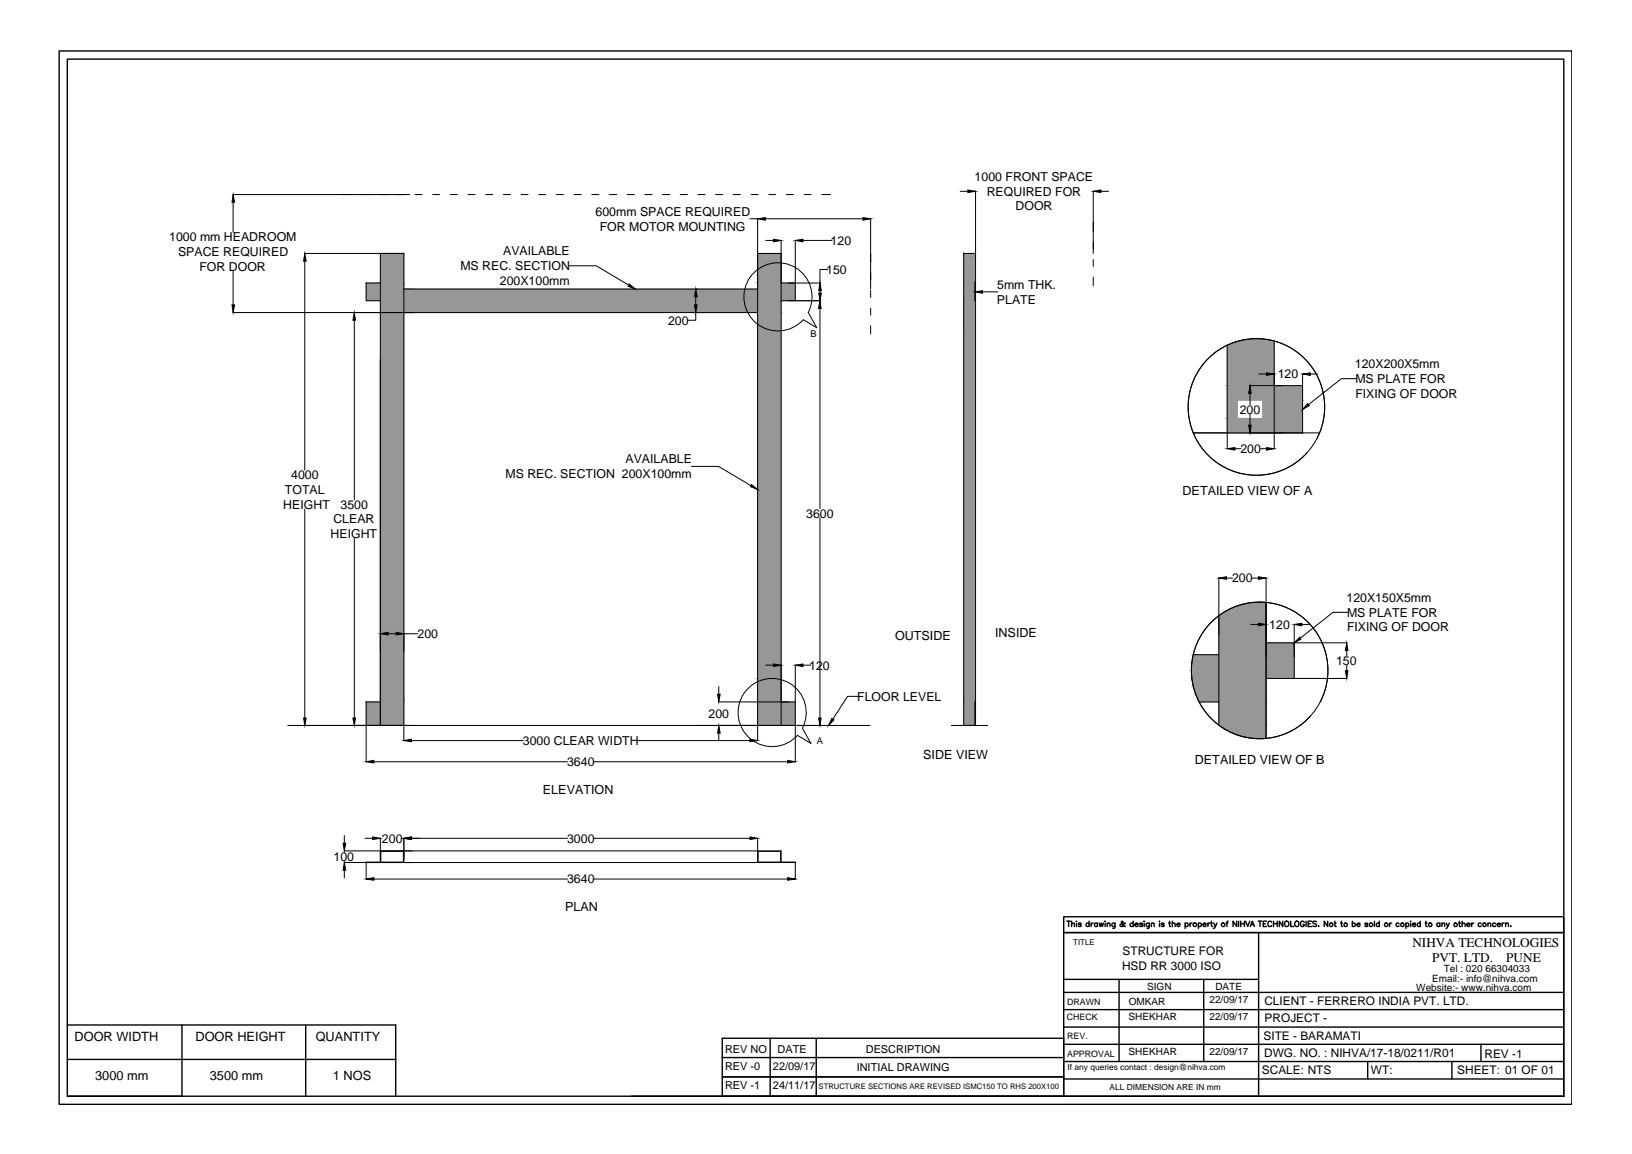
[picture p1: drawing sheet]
<svg xmlns="http://www.w3.org/2000/svg" width="297mm" height="210mm" viewBox="0 0 297 210" stroke-linecap="round" stroke-linejoin="round" font-family="sans-serif">
<!-- layer: 0 -->
<g fill="#979797" stroke="#979797" stroke-width=".18">
<path d="M140 123.4h1.3z"/>
<path d="M141.3 123.4l.9 .1z"/>
<path d="M137.9 123.7h.8l-.8 .3z"/>
<path d="M227.6 61.7h2z"/>
<path d="M228.4 109.6h2z"/>
<path d="M227.8 134.3h2.6z"/>
<path d="M137.9 46.1v5.4h4.3zM137.9 46.1h4.3v5.4z"/>
<path d="M69.2 46.1v5.4h4.3zM69.2 46.1h4.3v5.4z"/>
<path d="M137.9 51.5v1.1h4.3zM137.9 51.5h4.3v1.1z"/>
<path d="M69.2 51.5v1.1h4.3zM69.2 51.5h4.3v1.1z"/>
<path d="M142.2 51.5v3.2h2.6zM142.2 51.5h2.6v3.2z"/>
<path d="M137.9 52.6v2.1h4.3zM137.9 52.6h4.3v2.1z"/>
<path d="M73.5 52.6v2.1h64.4zM73.5 52.6h64.4v2.1z"/>
<path d="M69.2 52.6v2.1h4.3zM69.2 52.6h4.3v2.1z"/>
<path d="M66.6 51.5v3.2h2.6zM66.6 51.5h2.6v3.2z"/>
<path d="M137.9 54.7v2.2h4.3zM137.9 54.7h4.3v2.2z"/>
<path d="M73.5 54.7v2.2h64.4zM73.5 54.7h64.4v2.2z"/>
<path d="M69.2 54.7v2.2h4.3zM69.2 54.7h4.3v2.2z"/>
<path d="M137.9 56.9v66.5h4.3zM137.9 56.9h4.3v66.5z"/>
<path d="M140.4 123.4h1.8zM140.4 123.4h1.8z"/>
<path d="M137.9 123.4h2.1zM137.9 123.4h2.5z"/>
<path d="M141.3 123.4l.9 .1zM141.5 123.5h.7v.1z"/>
<path d="M139.6 123.5h1.9zM140 123.4l1.5 .1z"/>
<path d="M137.9 123.4l1.7 .1zM137.9 123.4h2.1z"/>
<path d="M139 123.6h3.2l-2.6-.1zM139.6 123.5h1.9l.7 .1z"/>
<path d="M138.7 123.7h3.5zM139 123.6l3.2 .1z"/>
<path d="M137.9 123.5v.2h.8zM137.9 123.5h1.7l-.9 .2z"/>
<path d="M137.9 124h4.3l-3.5-.3zM138.7 123.7h3.5v.3z"/>
<path d="M137.9 124v3.7h4.3zM137.9 124h4.3v3.7z"/>
<path d="M69.2 56.9v70.8h4.3zM69.2 56.9h4.3v70.8z"/>
<path d="M142.2 127.7v4.3h2.6zM142.2 127.7h2.6v4.3z"/>
<path d="M137.9 127.7v4.3h4.3zM137.9 127.7h4.3v4.3z"/>
<path d="M69.2 127.7v4.3h4.3zM69.2 127.7h4.3v4.3z"/>
<path d="M66.6 127.7v4.3h2.6zM66.6 127.7h2.6v4.3z"/>
<path d="M175.4 46.1v5.4h2zM175.4 46.1h2.2l-.2 5.4z"/>
<path d="M175.4 51.5v3.2h2zM175.4 51.5h2v3.2z"/>
<path d="M175.4 54.7v73h2zM175.4 54.7h2.1l-.1 73z"/>
<path d="M175.4 127.7v4.3h2zM175.4 127.7h2v4.3z"/>
<path d="M227 61.8h3.5zM227.6 61.7l2.9 .1z"/>
<path d="M226.1 61.9h5.1l-4.2-.1zM227 61.8h3.5l.7 .1z"/>
<path d="M225.5 62.1h6.4l-5.8-.2zM226.1 61.9h5.1l.7 .2z"/>
<path d="M224.7 62.3h7.2l-6.4-.2zM225.5 62.1h6.4v.2z"/>
<path d="M223.4 62.8h8.5l-7.2-.5zM224.7 62.3h7.2v.5z"/>
<path d="M223.4 62.8v7.3h8.5zM223.4 62.8h8.5v7.3z"/>
<path d="M231.9 70.1v2.7h5.2zM231.9 70.1h5.2v2.7z"/>
<path d="M223.4 70.1v2.7h8.5zM223.4 70.1h8.5v2.7z"/>
<path d="M223.4 72.8v3.3h1.8zM223.4 72.8h1.8v3.3z"/>
<path d="M229.8 72.8v3.3h2.1zM229.8 72.8h2.1v3.3z"/>
<path d="M231.9 72.8v5.9h5.2zM231.9 72.8h5.2v5.9z"/>
<path d="M223.4 76.1v2.6h8.5zM223.4 76.1h8.5v2.6z"/>
<path d="M227.8 109.6h2.6zM228.4 109.6h2z"/>
<path d="M226.5 109.9h3.9l-2.6-.3zM227.8 109.6h2.6v.3z"/>
<path d="M225.3 110.2h5.1l-3.9-.3zM226.5 109.9h3.9v.3z"/>
<path d="M224.1 110.7h6.3l-5.1-.5zM225.3 110.2h5.1v.5z"/>
<path d="M222.9 111.3h7.5l-6.3-.6zM224.1 110.7h6.3v.6z"/>
<path d="M221.8 112.1h8.6l-7.5-.8zM222.9 111.3h7.5v.8z"/>
<path d="M221.8 112.1v7h8.6zM221.8 112.1h8.6v7z"/>
<path d="M217.2 119.1l-.2 1.4h4.8zM217.2 119.1h4.6v1.4z"/>
<path d="M230.4 116.9v5.1h5.2zM230.4 116.9h5.2v5.1z"/>
<path d="M221.8 119.1v2.9h8.6zM221.8 119.1h8.6v2.9z"/>
<path d="M217 120.5l-.1 1.5h4.9zM217 120.5h4.8v1.5z"/>
<path d="M230.4 122v1.4h5.2zM230.4 122h5.2v1.4z"/>
<path d="M221.8 122v1.4h8.6zM221.8 122h8.6v1.4z"/>
<path d="M216.9 122l.1 1.5h4.8zM216.9 122h4.9v1.5z"/>
<path d="M217 123.5l.2 1.4h4.6zM217 123.5h4.8v1.4z"/>
<path d="M217.2 124.9l.5 1.4h4.1zM217.2 124.9h4.6v1.4z"/>
<path d="M221.8 123.4v4.3h8.6zM221.8 123.4h8.6v4.3z"/>
<path d="M217.7 126.3l.6 1.4h3.5zM217.7 126.3h4.1v1.4z"/>
<path d="M221.8 127.7v4.2h8.6zM221.8 127.7h8.6v4.2z"/>
<path d="M221.8 131.9l1.1 .7h7.5zM221.8 131.9h8.6v.7z"/>
<path d="M222.9 132.6l1.2 .6h6.3zM222.9 132.6h7.5v.6z"/>
<path d="M224.1 133.2l1.2 .5h5.1zM224.1 133.2h6.3v.5z"/>
<path d="M225.3 133.7l1.2 .4h3.9zM225.3 133.7h5.1v.4z"/>
<path d="M226.5 134.1l1.3 .2h2.6zM226.5 134.1h3.9v.2z"/>
<path d="M227.8 134.3h2.6zM228.4 134.3h2z"/>
</g>
<g fill="none" stroke="#000" stroke-width=".18">
<path d="M42.4 35.4h32.2M42.4 36.8v5.4M75.5 35.4h1.3M78.8 35.4h1.2M82 35.4h1.2M85.2 35.4h1.3M88.4 35.4h1.3M91.6 35.4h1.3M94.8 35.4h1.3M98.1 35.4h1.2M101.3 35.4h1.2M104.5 35.4h1.3"/>
<path d="M107.7 35.4h1.3M110.9 35.4h1.3M114.1 35.4h1.4M117.4 35.4h1.3M120.6 35.4h1.3M123.8 35.4h1.3M127 35.4h1.3M130.2 35.4h1.3M133.4 35.4h1.4M136.5 39.8h1.4v94.9M136.7 35.4h1.3M139.3 39.8h17.8"/>
<path d="M139.9 35.4h1.3M143.1 35.4h1.3M146.4 35.4h1.2M149.6 35.4h1.5M158.5 39.8v12.8M174.8 34.8h1.4M177.6 34.8v97.2M199 34.8v11.3M200.4 34.8h1.4M42.4 56.9h95.5M42.4 49.4v6.1M55.5 46.1h18v88.6"/>
<path d="M55.5 47.5v38M64.5 58.3v32.6M69.2 46.1v85.9M69.2 51.5h-2.6v3.2h2.6M73.5 52.6h64.4M103.6 48.3h4.9l5.9 3.6M126.6 56.9v1.4h-1.4M126.6 54v1.5M137.9 46.1h4.3M139.4 43.7h1.4M142.2 43.7v88.3M142.2 54.7h7"/>
<path d="M144.8 43.7v11M146.1 43.7h5.3M147.1 56.9a6.2 6.2 0 0 0-5.2-9.1 6.2 6.2 0 0 0-6 8.6 6.2 6.2 0 0 0 10.3 1.7M147.1 56.9l1.5 2.7-2.4-1.4M149.2 52.9v.4M149.2 56.1v36.4M150.6 49h-1.4v2.5h-7M158.5 52.8v1.3M158.5 56v1.3M158.5 59.3v1.4M177.4 51.5h.1M177.4 51.5v3.2h.2"/>
<path d="M177.4 51.5h.2M177.6 46.1h-2.2v85.9M178.8 53.1h2.8M199 47.2v1.3M199 50.4v1.6M217.2 78.7h23M223.4 62.8v18.8M227.5 70.1h9.6M227.5 71.5v2.1M227.5 75.3v2M229.1 68h1.4M231.9 62.1v19.5"/>
<path d="M237.1 68v10.7M238.5 68h1.4M239.7 79.8a12.4 12.4 0 0 0-10.5-18.2 12.4 12.4 0 0 0-12 17.2 12.4 12.4 0 0 0 20.7 3.5M246.9 68.9h-2.7l-6 4.7M55.5 92.6v38M64.5 98v32.6M125.9 84.8h4.9l5.9 3.5M149.2 94.1v36.5M224.8 81.6h1.1M229.4 81.6h1.1M70.6 115.3h1.5M73.5 115.3h2.5"/>
<path d="M217.2 119.1h4.6M221.8 105.1v26.8M223.2 105.2h1.1M227.6 113.6h1.4M227.9 105.2h1.1M230.4 105.1v29.2M230.4 116.9h14.7M235.6 113.6v9.8M237 113.6h1.4M245.1 118.3v1M245.3 111.4h-2.7l-5.9 4.7M52.4 132h106"/>
<path d="M68 138.6h35.3M69.2 127.7h-2.6v10.9M74.9 134.7h20.4M108.1 138.6h35.3M116.1 134.7h20.4M130.8 127.7h14M130.8 124.9v1.4M130.8 133.4v1.3M139.4 121h1.4M144.8 121v17.6M146 132.5a6.2 6.2 0 0 0-5.2-9.1 6.2 6.2 0 0 0-6 8.6 6.2 6.2 0 0 0 10.4 1.7M146.1 132.5l1.5 2.7-2.4-1.4"/>
<path d="M146.1 121h1.4M156.2 126.7h-1.9l-2.7 4.1M173.2 132h6.6M177.6 127.7h-.2v4.3M218.3 127.7h3.5M230.4 123.4h14.7M240.3 127.7a12.4 12.4 0 0 0-10.5-18.2 12.4 12.4 0 0 0-12 17.3 12.4 12.4 0 0 0 20.7 3.4M245.1 121v1M62.7 154.8h79.5v2.1M62.7 156.9h82.1M62.7 152v1.4M62.7 158.3v1.4"/>
<path d="M66.4 152.5h1.4M68 159.9h35.3M69.2 152.5v4.4M69.2 156.8h-2.6v3.1M69.3 154.9h4.1v1.9h-4.1zM73.5 152.5v4.4M74.9 152.5h28.4M108.1 152.5h28.4M108.1 159.9h35.3M137.9 152.5v4.4M138 154.9h4.1v1.9h-4.1zM142.2 156.8h2.6v3.1"/>
<circle cx="228.7" cy="74" r="12.4"/>
<circle cx="229.3" cy="121.9" r="12.4"/>
</g>
<g fill="#000" stroke="#000" stroke-width=".18">
<path d="M42.4 35.4l.3 1.4h-.5zM137.9 39.8l1.4-.2v.4zM157.1 39.6l1.4 .2-1.4 .2zM176.2 34.5l1.4 .3-1.4 .2zM199 34.8l1.4-.3v.5zM42.2 55.5h.5l-.3 1.4zM55.5 46.1l.2 1.4h-.4zM64.5 56.9l.2 1.4h-.5zM114.5 51.6l1.1 1-1.3-.5zM126.6 52.6l.3 1.4h-.5zM126.4 55.5h.5l-.3 1.4zM140.8 43.5l1.4 .2-1.4 .3z"/>
<path d="M144.8 43.7l1.3-.2v.5zM149.2 54.7l.3 1.4h-.5zM149 53.3h.5l-.3 1.4zM149.2 51.5l.3 1.4h-.5zM177.4 53.1l1.4-.2v.4zM227.5 70.1l.2 1.4h-.4zM227.3 77.3h.4l-.2 1.4zM230.5 67.8l1.4 .2-1.4 .3zM238 73.4l.3 .4-1.2 .7zM237.1 68l1.4-.2v.5zM136.8 88.1l1.1 .9-1.3-.5zM223.4 81.6l1.4-.2v.5z"/>
<path d="M230.5 81.4l1.4 .2-1.4 .3zM69.2 115.3l1.4-.3v.5zM72.1 115l1.4 .3-1.4 .2zM221.8 105.2l1.4-.3v.5zM229 113.4l1.4 .2-1.4 .2zM229 104.9l1.4 .3-1.4 .2zM236.5 115.9l.3 .3-1.2 .7zM235.6 113.6l1.4-.2v.4zM245.1 116.9l.2 1.4h-.4zM55.3 130.6h.4l-.2 1.4zM64.2 130.6h.5l-.2 1.4zM66.6 138.6l1.4-.3v.5z"/>
<path d="M73.5 134.7l1.4-.2v.4zM130.6 126.3h.5l-.3 1.4zM130.8 132l.3 1.4h-.5zM136.5 134.5l1.4 .2-1.4 .2zM140.8 120.8l1.4 .2-1.4 .2zM143.4 138.3l1.4 .3-1.4 .2zM144.8 121l1.3-.2v.4zM149 130.6h.5l-.3 1.4zM151.4 130.7l.4 .2-1 1.1zM244.9 122h.4l-.2 1.4zM62.5 153.4h.4l-.2 1.4zM62.7 156.9l.2 1.4h-.4z"/>
<path d="M67.8 152.2l1.4 .3-1.4 .2zM66.6 159.9l1.4-.3v.5zM73.5 152.5l1.4-.3v.5zM136.5 152.2l1.4 .3-1.4 .2zM143.4 159.6l1.4 .3-1.4 .2z"/>
</g>
<g fill="none" stroke="#000" stroke-width=".25">
<path d="M10.8 9.3h275.3v191.6h-275.3zM12.2 10.8h272.4v188.6h-272.4zM193.6 178.1h35.5M194.2 167.6h.6M194.5 167.6v.9M195 168.1l.3-.2h.2l.1 .6M195 167.6v.9M195.9 167.6h.1M195.9 167.9v.6M196.8 168l-.2-.1h-.3v.2l.4 .1 .1 .2-.2 .1-.3-.1M198.2 168a.31 .31 0 0 0-.4 0 .31 .31 0 0 0 0 .4 .31 .31 0 0 0 .4 0M198.2 167.6v.9"/>
<path d="M198.6 167.9v.6M199 167.9l-.4 .2M199.7 168a.31 .31 0 0 0-.4 0 .31 .31 0 0 0 0 .4 .31 .31 0 0 0 .4 0M199.7 167.9v.6M200.1 167.9l.2 .6 .2-.6 .1 .6 .2-.6M201.1 167.6h.1M201.1 167.9v.6M201.5 168.1l.3-.2h.2v.6M201.5 167.9v.6M203 167.9v.7l-.2 .2h-.3M203 168a.33 .33 0 0 0-.5 0 .33 .33 0 0 0 0 .5 .33 .33 0 0 0 .5-.1M203.7 178.1v15"/>
<path d="M204.8 168l-.1-.1a.57 .57 0 0 1-.8 .5v-.3l.5-.2v-.2l-.2-.1-.1 .1 .1 .4 .4 .4 .2-.1M206.3 168a.33 .33 0 0 0-.5 0 .33 .33 0 0 0 0 .5 .33 .33 0 0 0 .5-.1M206.3 167.6v.9M206.6 168.1h.6a.33 .33 0 0 0-.6-.1 .33 .33 0 0 0 0 .5 .33 .33 0 0 0 .6-.1M208 168l-.3-.1-.3 .1 .5 .3v.2l-.5-.1M208.2 167.6h.1M208.3 167.9v.6M209.2 167.9v.7l-.1 .2h-.3M209.2 168a.33 .33 0 0 0-.5 0 .33 .33 0 0 0 0 .5 .33 .33 0 0 0 .5-.1M209.6 168.1l.2-.2h.2l.1 .6M209.6 167.9v.6M211 167.6h.1"/>
<path d="M211 167.9v.6M211.9 168l-.2-.1-.4 .1 .6 .3v.2l-.6-.1M212.7 167.9h.3M212.9 167.6v.8l.2 .1M213.4 168.1l.2-.2h.2l.1 .6M213.4 167.6v.9M214.2 168.1h.6a.31 .31 0 0 0-.5-.1 .31 .31 0 0 0 0 .5 .31 .31 0 0 0 .5-.1M215.7 168a.31 .31 0 0 1 .5 0 .31 .31 0 0 1 0 .4 .31 .31 0 0 1-.5 0M215.7 167.9v1M216.6 167.9v.6M217 167.9h-.3l-.1 .2M218.1 168a.31 .31 0 0 1 .5 0 .31 .31 0 0 1 0 .4 .31 .31 0 0 1-.5 0"/>
<path d="M218.1 167.9v1M219 168.1h.5a.31 .31 0 0 0-.4-.1 .31 .31 0 0 0 0 .5 .31 .31 0 0 0 .4-.1M219.1 178.1v15M219.9 167.9v.6M220.2 167.9h-.2l-.1 .2M220.4 167.9h.3M220.5 167.6v.8l.2 .1M220.9 167.9l.3 .6 .3-.6M221.2 168.5l-.3 .4M223.2 167.9h.3M223.5 167.6l-.2 .1v.8M225.1 167.6v.9l-.7-.9v.9"/>
<path d="M225.4 167.6v.9M225.8 167.6v.9M225.8 168h.7M226.5 167.6v.9M226.7 167.6l.4 .9 .4-.9M227.6 168.5l.3-.9 .4 .9M227.7 168.2h.5M229 167.6h.7M229.1 169.6v29.8M229.3 167.6v.9M229.9 168h.4M230.5 167.6h-.6v.9h.6"/>
<path d="M231.5 167.8l-.1-.1a.42 .42 0 0 0-.6 .3 .42 .42 0 0 0 .6 .4l.1-.1M231.8 168h.7M231.8 167.6v.9M232.5 167.6v.9M233.5 167.6v.9l-.7-.9v.9M234.9 167.6v.9h.6M237.4 167.8l-.1-.1a.46 .46 0 0 0-.7 .3 .46 .46 0 0 0 .6 .5l.2-.2v-.2h-.2M237.7 167.6v.9M238.1 168h.4M238.7 167.6h-.6v.9h.6M239.6 167.7l-.2-.1-.5 .1 .1 .2 .5 .2 .1 .2-.2 .2-.5-.1M240 168.4h.1"/>
<path d="M241.7 167.6v.9l-.7-.9v.9M242.8 167.9h.4M243 167.6v.8l.2 .1M244 167.9h.3M244.2 167.6v.8l.2 .1M246.1 168a.31 .31 0 0 1 .5 0 .31 .31 0 0 1 0 .4 .31 .31 0 0 1-.5 0M246.1 167.6v.9M247 168.1h.5a.33 .33 0 0 0-.5-.1 .33 .33 0 0 0 0 .5 .33 .33 0 0 0 .5-.1M248.9 168l-.1-.1h-.3v.2l.3 .1 .1 .2-.1 .1-.4-.1M250.2 167.6v.9M251.1 168a.31 .31 0 0 0-.5 0 .31 .31 0 0 0 0 .4 .31 .31 0 0 0 .5 0M251.1 167.6v.9"/>
<path d="M252.9 167.9v.6M253.3 167.9l-.4 .2M254.6 168a.31 .31 0 0 0-.4 0 .31 .31 0 0 0 0 .4 .31 .31 0 0 0 .4 0M255.9 168a.31 .31 0 0 1 .4 0 .31 .31 0 0 1 0 .4 .31 .31 0 0 1-.4 0M255.9 167.9v1M256.7 167.6h.1M256.8 167.9v.6M257.1 168.1h.6a.33 .33 0 0 0-.5-.1 .33 .33 0 0 0 0 .5 .33 .33 0 0 0 .5-.1M258.5 168a.31 .31 0 0 0-.5 0 .31 .31 0 0 0 0 .4 .31 .31 0 0 0 .5 0M258.5 167.6v.9M259.4 167.9h.3M259.5 167.6v.8l.3 .1"/>
<path d="M262.1 168a.31 .31 0 0 0-.5 0 .31 .31 0 0 0 0 .4 .31 .31 0 0 0 .5 0M262.1 167.9v.6M262.4 168.1l.3-.2h.2v.6M262.4 167.9v.6M263.2 167.9l.3 .6 .3-.6M263.5 168.5l-.3 .4M265.5 167.9h.3M265.6 167.6v.8l.3 .1M266.1 168.1l.3-.2h.2l.1 .6M266.1 167.6v.9M267 168.1h.6a.32 .32 0 0 0-.5-.2 .32 .32 0 0 0-.1 .5 .32 .32 0 0 0 .4 .1l.2-.1M267.9 167.9v.6"/>
<path d="M268.2 167.9l-.3 .2M269.6 168a.31 .31 0 0 0-.5 0 .31 .31 0 0 0 0 .4 .31 .31 0 0 0 .5 0M270.8 168.1l.3-.2h.2v.6M270.8 167.9v.6M272.2 168a.31 .31 0 0 0-.4 0 .31 .31 0 0 0 0 .4 .31 .31 0 0 0 .4 0M272.5 168.1h.6a.33 .33 0 0 0-.5-.1 .33 .33 0 0 0 0 .5 .33 .33 0 0 0 .5-.1M273.4 167.9v.6M273.8 167.9l-.4 .2M274 168.1l.2-.2h.3v.6M274 167.9v.6M275 168.4h.1M12.2 186.4h59.8v13"/>
<path d="M12.2 192.7h59.8M33.1 186.4v13h-20.9M55.6 186.4v13M114.9 199.4h169.7M131.5 188.8h62.1v10.6h-62.1zM131.5 192.4h62.1M131.5 195.9h62.1M140.2 188.8v10.6M148.6 188.8v10.6M193.6 199.4v-29.8h91h-91v-2.8h91v32.6M193.6 189.9h91M193.6 186.8h91"/>
<path d="M193.6 183.6h91M193.6 180.5h91M193.6 193.1h91M193.6 196.3h91M248.9 193.1v3.2M264.3 193.1v3.2M269.6 189.9v3.2"/>
<circle cx="217.5" cy="168.2" r=".32"/>
<circle cx="222.6" cy="168.2" r=".33"/>
<circle cx="234.2" cy="168" r=".46"/>
<circle cx="236" cy="168" r=".46"/>
<circle cx="242.3" cy="168.2" r=".32"/>
<circle cx="244.9" cy="168.2" r=".32"/>
<circle cx="249.5" cy="168.2" r=".32"/>
<circle cx="252.3" cy="168.2" r=".33"/>
<circle cx="255.2" cy="168.2" r=".32"/>
<circle cx="260.3" cy="168.2" r=".32"/>
<circle cx="264.9" cy="168.2" r=".32"/>
<circle cx="270.2" cy="168.2" r=".32"/>
</g>
<g font-size="2.4">
<text x="257.1" y="172.2">NIHVA TECHNOLOGIES</text>
<text x="260.7" y="174.9">PVT. LTD.</text>
<text x="274.2" y="174.9">PUNE</text>
</g>
<g font-size="2.3">
<text x="215.2" y="90">DETAILED VIEW OF A</text>
<text x="162.9" y="116.4">OUTSIDE</text>
<text x="181.1" y="116">INSIDE</text>
<text x="168" y="138">SIDE VIEW</text>
<text x="217.5" y="138.9">DETAILED VIEW OF B</text>
<text x="98.8" y="144.4">ELEVATION</text>
<text x="102.8" y="165.8">PLAN</text>
<text x="13.6" y="189.3">DOOR WIDTH</text>
<text x="35.6" y="189.3">DOOR HEIGHT</text>
<text x="57.5" y="189.3">QUANTITY</text>
<text x="17.3" y="196.4">3000 mm</text>
<text x="38.2" y="196.4">3500 mm</text>
<text x="60.6" y="196.4">1 NOS</text>
</g>
<g font-size="2.2">
<text x="177.4" y="32.9">1000 FRONT SPACE</text>
<text x="179.6" y="35.6">REQUIRED FOR</text>
<text x="108.4" y="39.2">600mm SPACE REQUIRED</text>
<text x="109.1" y="42">FOR MOTOR MOUNTING</text>
<text x="184.8" y="38.3">DOOR</text>
<text x="30.8" y="43.9">1000 mm HEADROOM</text>
<text x="32.4" y="46.6">SPACE REQUIRED</text>
<text x="91.6" y="46.4">AVAILABLE</text>
<text x="151.2" y="44.5">120</text>
<text x="36.3" y="49.3">FOR DOOR</text>
<text x="83.8" y="49.1">MS REC. SECTION</text>
<text x="91" y="51.9">200X100mm</text>
<text x="150.4" y="49.8">150</text>
<text x="181.5" y="52.6">5mm THK.</text>
<text x="121.6" y="59.1">200</text>
<text x="181.5" y="55.2">PLATE</text>
<text x="232.6" y="68.8">120</text>
<text x="246.6" y="67">120X200X5mm</text>
<text x="246.7" y="69.7">MS PLATE FOR</text>
<text x="225.7" y="75.2">200</text>
<text x="246.7" y="72.4">FIXING OF DOOR</text>
<text x="225.8" y="82.4">200</text>
<text x="51.9" y="89.8">TOTAL</text>
<text x="53" y="87.1">4000</text>
<text x="92" y="87">MS REC. SECTION 200X100mm</text>
<text x="113.8" y="84.3">AVAILABLE</text>
<text x="51.6" y="92.5">HEIGHT</text>
<text x="60.7" y="95.2">CLEAR</text>
<text x="62" y="92.5">3500</text>
<text x="146.7" y="94.1">3600</text>
<text x="60.2" y="97.9">HEIGHT</text>
<text x="224.3" y="105.9">200</text>
<text x="245.1" y="109.4">120X150X5mm</text>
<text x="245.2" y="112.1">MS PLATE FOR</text>
<text x="76" y="116">200</text>
<text x="231" y="114.4">120</text>
<text x="245.2" y="114.9">FIXING OF DOOR</text>
<text x="147.3" y="121.8">120</text>
<text x="243.2" y="120.9">150</text>
<text x="129" y="130.6">200</text>
<text x="156" y="127.5">FLOOR LEVEL</text>
<text x="95.2" y="135.5">3000 CLEAR WIDTH</text>
<text x="103.2" y="139.3">3640</text>
<text x="69.5" y="153.3">200</text>
<text x="103.2" y="153.2">3000</text>
<text x="60.7" y="156.6">100</text>
<text x="103.2" y="160.7">3640</text>
<text x="204.3" y="173.8">STRUCTURE FOR</text>
<text x="204.2" y="176.4">HSD RR 3000 ISO</text>
<text x="230.1" y="182.9">CLIENT - FERRERO INDIA PVT. LTD.</text>
<text x="230.2" y="186">PROJECT -</text>
<text x="230" y="189.1">SITE - BARAMATI</text>
<text x="229.7" y="195.4">SCALE: NTS</text>
<text x="230.1" y="192.3">DWG. NO. : NIHVA/17-18/0211/R01</text>
<text x="249.5" y="195.4">WT:</text>
<text x="265.2" y="195.4">SHEET: 01 OF 01</text>
<text x="270.2" y="192.4">REV -1</text>
</g>
<g font-size="2">
<text x="132" y="191.5">REV NO</text>
<text x="141.5" y="191.5">DATE</text>
<text x="157.6" y="191.5">DESCRIPTION</text>
<text x="132" y="194.7">REV -0</text>
<text x="140.7" y="194.7">22/09/17</text>
<text x="155.9" y="194.7">INITIAL DRAWING</text>
<text x="132" y="198.2">REV -1</text>
<text x="140.7" y="198.2">24/11/17</text>
</g>
<g font-size="1.8">
<text x="260.7" y="178.6">Email:- info@nihva.com</text>
<text x="262.8" y="176.8">Tel : 020 66304033</text>
<text x="205.4" y="185.5">SHEKHAR</text>
<text x="205.5" y="182.8">OMKAR</text>
<text x="208.8" y="180">SIGN</text>
<text x="220.1" y="182.4">22/09/17</text>
<text x="220.1" y="185.5">22/09/17</text>
<text x="221.2" y="180">DATE</text>
<text x="257.8" y="180.3">Website:- www.nihva.com</text>
<text x="205.4" y="191.8">SHEKHAR</text>
<text x="220.1" y="191.9">22/09/17</text>
</g>
<g font-size="1.7">
<text x="147.5" y="61.3">B</text>
<text x="148.6" y="135.3">A</text>
</g>
<g font-size="1.6">
<text x="194.2" y="185.5">CHECK</text>
<text x="194.2" y="182.8">DRAWN</text>
<text x="194.2" y="189.1">REV.</text>
<text x="194.2" y="192.2">APPROVAL</text>
</g>
<g font-size="1.5">
<text x="194.3" y="194.7">If any queries contact : design@nihva.com</text>
<text x="201.9" y="198.3">ALL DIMENSION ARE IN mm</text>
</g>
<g font-size="1.4">
<text x="195.3" y="171.8">TITLE</text>
<text x="149" y="198.1">STRUCTURE SECTIONS ARE REVISED ISMC150 TO RHS 200X100</text>
</g>
</svg>
